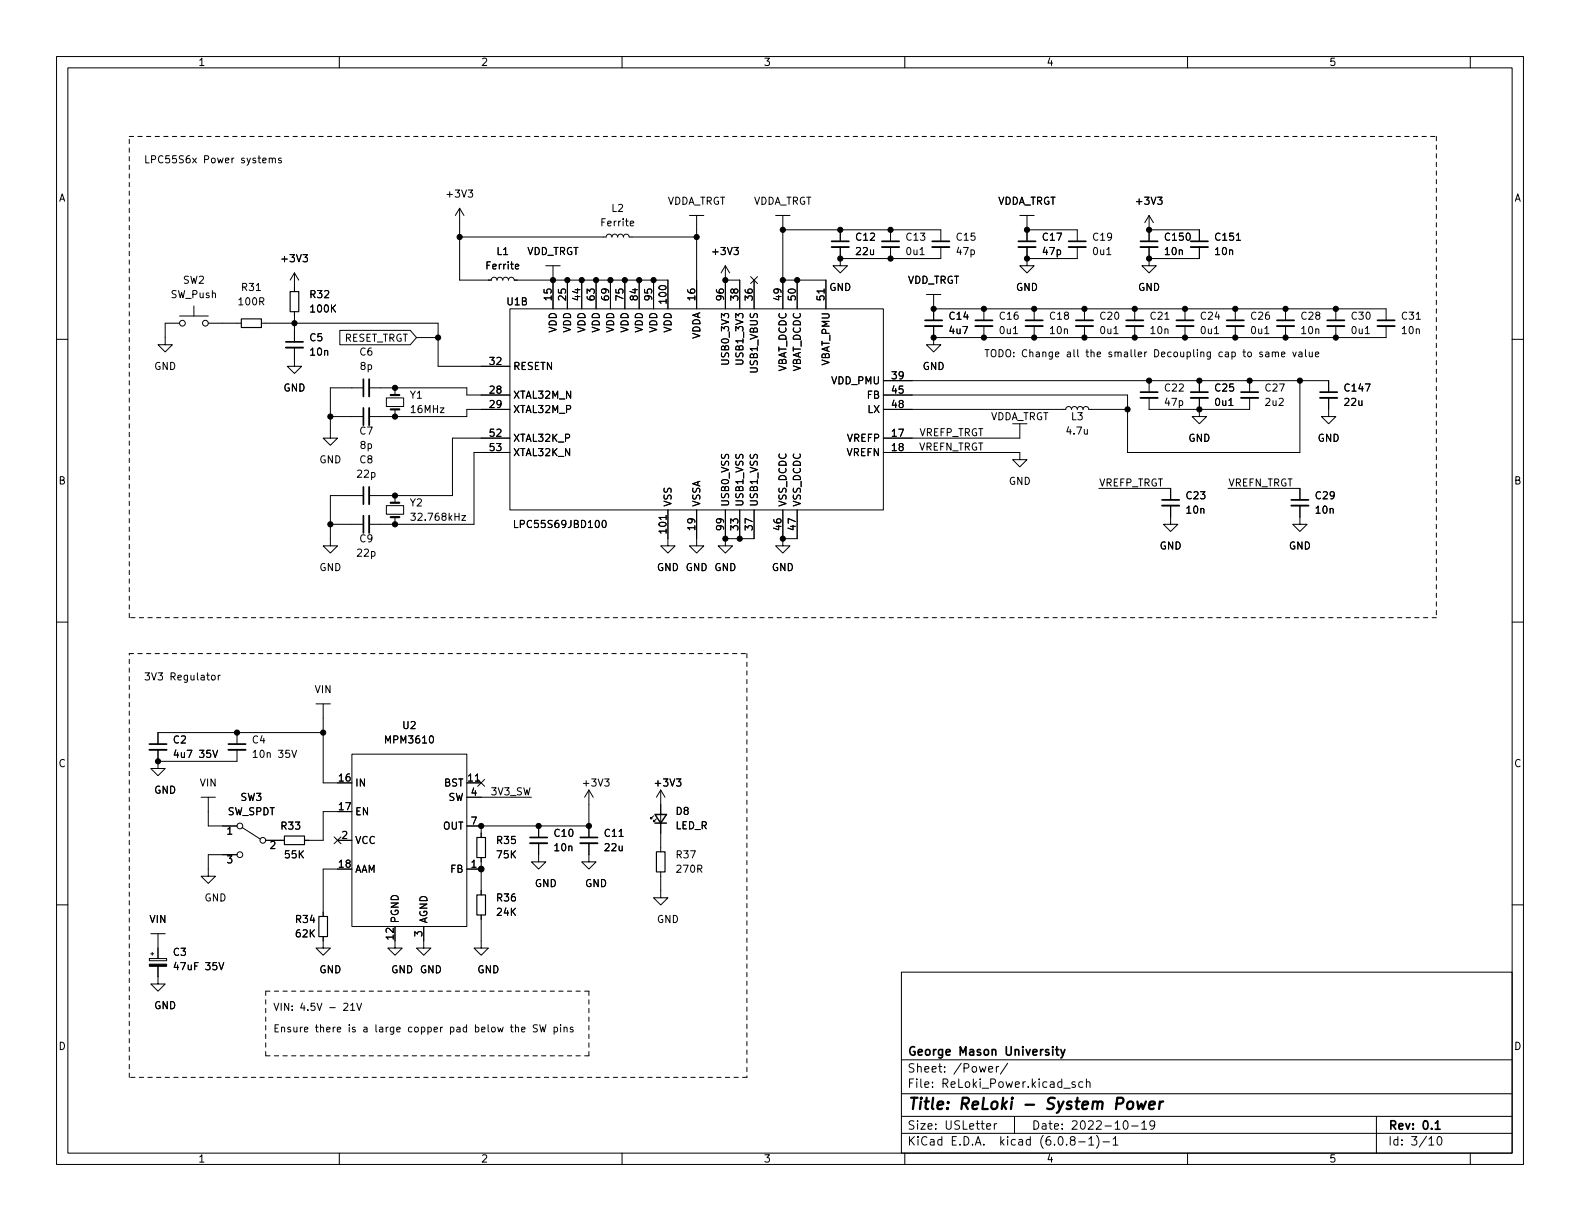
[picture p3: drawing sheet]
<svg xmlns="http://www.w3.org/2000/svg" width="279mm" height="216mm" viewBox="0 0 279 216" stroke-linecap="round" stroke-linejoin="round" font-family="sans-serif">
<g fill="none" stroke="#000" stroke-width=".18">
<path d="M10 10h259.4v195.9h-259.4zM12 12h255.4v191.9h-255.4zM60 10v2M110 10v2M160 10v2M210 10v2M260 10v2M46.5 28.4l.6-.1-.1-.3h-.4l-.1 .1v.6h.5M47.6 28.1l.2-.1h.3l.1 .8M47.6 28v.8M48.2 28.1l.1-.1h.3l.1 .8M49.7 28h-.3l-.2 .1 .1 .2 .4 .1v.3h-.5"/>
<path d="M81.3 36.8v12.7h5.6l.1-.3 .4-.2 .3 .2 .2 .3 .1-.3 .3-.2 .4 .1 .2 .4 .2-.4 .4-.1 .3 .2 .1 .3 .2-.3 .3-.2 .4 .2 .1 .3h27.2v5.1M81.3 36.8l-.8 1.3M81.3 36.8l.7 1.3M121.9 38.1h2.6M123.2 38.1v16.5M137.2 38.1h2.5M138.4 38.1v16.5M180.3 38.1h2.6M181.6 38.1v4.6M203.2 38.1l-.8 1.3M203.2 38.1v4.6M203.2 38.1l.8 1.3"/>
<path d="M10 60h2M31.7 57.2h-2.5v3.8h1.3l-1.3 1.2-1.3-1.2h1.3M31.7 55.9h5.1M34.3 54.1v1.8M36.8 57.2h5.9M46.2 57.2h31.3v7.6h12.7M52.1 48.3l-.8 1.2M52.1 48.3v3.3M52.1 55.1v5.4M52.1 48.3l.7 1.2M60.1 58.4h12.4l1.2 1.3-1.2 1.3h-12.4zM73.7 59.7h3.8"/>
<path d="M81.3 41.9h25.9l.1-.3 .4-.2 .4 .2 .1 .3 .1-.3 .3-.2 .4 .1 .2 .4 .2-.4 .5-.1 .2 .2 .1 .3 .2-.3 .3-.2 .4 .2 .2 .3h11.9M90.2 54.6h66v35.6h-66zM96.5 47h2.6M97.8 47v7.6M100.3 49.5v5.1M102.9 49.5v5.1M105.4 49.5v5.1M107.9 49.5v5.1M110.5 49.5v5.1M113 49.5v5.1M115.6 49.5v5.1M128.3 49.5h2.5v5.1"/>
<path d="M128.3 47l-.8 1.3M128.3 47v7.6M128.3 47l.7 1.3M132.7 48.9l1.3 1.2M133.3 49.5v5.1M134 48.9l-1.3 1.2M138.4 40.6h28v2.1M138.4 49.5h7.6v5.1M141 49.5v5.1M148.6 45.7v1.3h1.3l-1.3 1.3-1.3-1.3h1.3M148.6 40.6v2.1M148.6 43.7v2"/>
<path d="M157.5 40.6v2.1M157.5 43.7v2M163.8 52.1h2.6M165.1 59.7v1.3h1.3l-1.3 1.2-1.3-1.2h1.3M165.1 52.1v4.5M165.1 57.7v2M165.1 54.6h80v2M166.4 43.7v2h-17.8M174 54.6v2M174 57.7v2M181.6 45.7v1.3h1.3l-1.3 1.3-1.3-1.3h1.3M181.6 40.6h8.9v2.1"/>
<path d="M181.6 43.7v2M182.9 54.6v2M182.9 57.7v2M190.5 43.7v2h-8.9M191.8 54.6v2M191.8 57.7v2M200.7 54.6v2M200.7 57.7v2M203.2 45.7v1.3h1.3l-1.3 1.3-1.3-1.3h1.3M203.2 43.7v2M203.2 40.6h8.9v2.1M209.5 54.6v2"/>
<path d="M209.5 57.7v2M212.1 43.7v2h-8.9M218.4 54.6v2M218.4 57.7v2M227.3 54.6v2M227.3 57.7v2M236.2 54.6v2M236.2 57.7v2M245.1 57.7v2h-80M267.4 60h2M52.1 61.5v3.3h1.2l-1.2 1.2-1.3-1.2h1.3M58.4 73.7h5.9"/>
<path d="M64.3 68.6h-5.9v8.9h1.3l-1.3 1.2-1.3-1.2h1.3M65.3 68.6h17.2v1.3h7.7M68.3 70.4h3.1v1.5h-3.1zM69.8 68.6v1.3M69.8 72.4v1.3M90.2 72.4h-7.7v1.3h-17.2M90.2 77.5h-10.2v10.1h-14.7M156.2 72.4h32.3l.1-.4 .4-.1 .3 .1 .2 .4 .1-.3 .3-.2 .4 .1 .2 .4 .2-.4 .4-.1 .3 .2 .1 .3 .2-.4 .3-.1 .4 .1 .1 .4h6.9M156.2 67.3h78.7v2M180.3 74.9v2.6h-24.1M203.2 70.4v2h17.8v-2M203.2 67.3v2"/>
<path d="M212.1 70.4v3.3h1.3l-1.3 1.2-1.3-1.2h1.3M212.1 67.3v2M221 67.3v2M223.2 62.3l-.3-.1-.2 .2 .1 .2 .4 .1v.3h-.5M223.8 62.3h.5l.1 .8M224.4 62.5l-.4 .1-.2 .2 .2 .3 .4-.1M225 62.4l.2-.2 .3 .1v.8M225 62.2v.9M225.5 62.4l.2-.2 .3 .1 .1 .8M226.6 62.7l.6-.2v-.2l-.4-.1-.2 .2 .1 .6h.5M228.6 62.2l.3 .9 .3-.9M229.7 62.3h.5v.8"/>
<path d="M229.9 67.3v12.7h-30.5v-10.1h-43.2M230.2 62.5l-.4 .1-.2 .2 .2 .3 .4-.1M230.9 61.8v1.1l.1 .2M231.5 62.2l.1 .8 .3 .1 .2-.1M232.1 62.2v.9M232.6 62.7l.6-.2v-.2l-.4-.1-.2 .2 .1 .6h.5M234.9 70.4v3.3h1.3l-1.3 1.2-1.2-1.2h1.2M58.4 92.7h5.9M64.3 87.6h-5.9v8.9h1.3l-1.3 1.3-1.3-1.3h1.3M68.3 89.4h3.1v1.5h-3.1zM69.8 87.6v1.3M69.8 91.4v1.3"/>
<path d="M72.7 90.7h.7l-.4 .5 .4 .1v.6l-.2 .1-.5-.1M81.7 91.2h.6l-.6 .8h.6M90.2 80h-6.4v12.7h-18.5M91 92v1.3h.6M106.6 92.1l.2-.1a.68 .68 0 0 1 .4 .6 .68 .68 0 0 1-.4 .7l-.2-.1-.1-.4zM118.1 90.2v6.3h1.3l-1.3 1.3-1.3-1.3h1.3M123.2 90.2v6.3h1.3l-1.3 1.3-1.3-1.3h1.3M128.3 95.3v1.2h1.2l-1.2 1.3-1.3-1.3h1.3M128.3 90.2v5.1M130.8 90.2v5.1M133.3 90.2v5.1h-5M138.4 95.3v1.2h1.3l-1.3 1.3-1.2-1.3h1.2"/>
<path d="M138.4 90.2v5.1M141 90.2v5.1h-2.6M156.2 80h24.1v1.3h1.3l-1.3 1.3-1.2-1.3h1.2M194.3 86.4h12.7v2M207 89.4v3.3h1.3l-1.3 1.3-1.3-1.3h1.3M217.2 86.4h12.7v2M229.9 89.4v3.3h1.2l-1.2 1.3-1.3-1.3h1.3M10 110h2M37.5 119.5l.3-.1 .3 .2v.4l-.3 .2h-.3l-.1-.2zM38.6 119.4v.8M39 119.4l-.4 .2M267.4 110h2"/>
<path d="M27.9 134.6v1.3h1.3l-1.3 1.3-1.2-1.3h1.2M27.9 132.6v2M37.6 132.7l.5 1.2 .4-1.2M41.9 129.5v2.1M41.9 132.6v2h-14M51.6 132.7l.4 1.2 .5-1.2M55.9 124.5h2.5M57.1 129.5h-29.2v2.1M57.1 124.5v13.9h2.6M62.2 133.4h20.3v30.4h-20.3zM82.5 138.4h2.6M84.5 137.8l1.2 1.2"/>
<path d="M85.7 137.8l-1.2 1.2M104.1 139.7v8.4M104.1 139.7l-.7 1.3M104.1 139.7l.8 1.3M116.8 139.7v10.9M116.8 139.7l-.7 1.3M116.8 139.7l.8 1.3M10 160h2M35.6 141h2.5M36.8 141v5.1h5.1M41.9 151.1h-5.1v3.8h1.3l-1.3 1.3-1.2-1.3h1.2M42.8 146.3l3.2 2"/>
<path d="M47 148.6h3.3M59.1 148l1.2 1.2M59.7 153.7h-2.6v8.4M59.7 143.5h-2.6v5.1h-3.3M59.7 148.6h2.5M60.3 148l-1.2 1.2M82.5 153.7h2.6M82.5 141h11.5M82.5 146.1h21.6M85.1 146.1v2M85.1 151.6v6.6M95.2 149.1v3.3h1.3l-1.3 1.3-1.2-1.3h1.2"/>
<path d="M95.2 146.1v2M104.1 149.1v3.3h1.3l-1.3 1.3-1.2-1.3h1.2M115.6 144.3l-.5 .5v-.3v.3h.2M116.1 144.8l-.5 .5v-.3v.3h.2M116.8 154.2v4.6h1.3l-1.3 1.2-1.2-1.2h1.2M267.4 160h2M26.4 169.5h3.1v.4h-3.1zM26.7 168.7h.5M26.7 165.1h2.5M26.9 168.4v.5M27.9 170.9v3.1h1.3l-1.3 1.3-1.2-1.3h1.2M27.9 165.1v4.4"/>
<path d="M38.7 170.2l.4 1.3 .5-1.3M57.1 165.6v2h1.3l-1.3 1.3-1.2-1.3h1.2M60.8 177.5l.5-.1 .2 .4-.8 .9h.8M62 177.8l.4-.4v1.3M62 178.7h.7M63.1 177.4l.4 1.3 .4-1.3M69.8 166.4v1.2h1.3l-1.3 1.3-1.2-1.3h1.2M74.9 163.8v3.8h1.3l-1.3 1.3-1.2-1.3h1.2M85.1 161.8v5.8h1.3l-1.3 1.3-1.3-1.3h1.3M159.4 171.9h108v32h-108zM91.2 181.7l.1-.1 .3 .1 .1 .8M91.2 181.2v1.3"/>
<path d="M92.2 182l.6-.1v-.2l-.4-.1-.2 .2 .1 .6h.5M95 181.3l-.5-.1-.2 .2 .1 .3 .6 .3v.3l-.2 .2-.5-.1M95.4 181.2l.3 1.3 .3-.9 .2 .9 .3-1.3M98 181.7l.4-.1 .2 .3-.1 .5h-.5M98 181.6v1.3M99.1 181.2v.1M99.1 181.6v.9M99.7 181.7l.2-.1 .3 .1 .1 .8M99.7 181.6v.9M101.3 181.7l-.3-.1-.2 .2 .1 .2 .4 .1v.3h-.5M159.4 197.4h108M159.4 193.4h108"/>
<path d="M159.4 187.4h108M174.5 199.2l.7-.2-.1-.3h-.4l-.2 .2v.7h.6M174.8 189.1l.7-.2v-.2l-.5-.1-.2 .2 .1 .7h.6M175.8 198.7v1M176.2 188.6v1M176.3 198.7h-.3l-.2 .3M176.6 188.6l-.3 .1-.1 .2M178.2 188l-1.3 1.9M179.4 197.4v3M188.1 192.4h1.2M190.1 191.4l-.3-.1-.3 .2 .1 .2 .5 .2v.3h-.6M191.5 191.4l-.5-.1-.2 .3v.4l.1 .2h.6"/>
<path d="M192.1 191.4l.2-.1 .4 .1 .1 .9M192.1 190.8v1.5M198.8 198.2h.2a.81 .81 0 0 1 .6 .6 .81 .81 0 0 1-.3 .8l-.2 .1a.81 .81 0 0 1-.6-.6 .81 .81 0 0 1 .3-.9zM200.1 199.1h1.2M201.9 198.6l.4-.4v1.5M201.9 199.7h.9M204.2 198.8l-.3 .3-.4-.1-.2-.2 .2-.6h.4l.2 .1a.99 .99 0 0 1-.3 1.4h-.3M243.4 197.4v6.5M60 203.9v2M110 203.9v2M159.4 200.4h108M160 203.9v2"/>
<path d="M189.5 201.6l-.2-.3v-.2l.2-.1h.5l.1 .3-.1 .2-.6 .2-.1 .2v.4l.2 .2 .5-.1 .1-.2-.1-.4-.2-.2M190.8 201.9h1.1M192.5 201.4l.5-.4v1.5M192.5 202.5h.9M193.9 200.8a1.72 1.72 0 0 1 0 2.2M195 201.9h1.2M196.8 201.4l.5-.4v1.5M196.8 202.5h.9M210 203.9v2M252.7 201.4l.4-.4v1.5M252.7 202.5h.8M254.3 201h.2a.81 .81 0 0 1 .6 .6 .81 .81 0 0 1-.3 .8l-.2 .1a.81 .81 0 0 1-.6-.6 .81 .81 0 0 1 .3-.9z"/>
<path d="M260 203.9v2"/>
<circle cx="32.3" cy="57.2" r=".51"/>
<circle cx="36.3" cy="57.2" r=".51"/>
<circle cx="42.4" cy="151.1" r=".51"/>
<circle cx="42.4" cy="146.1" r=".51"/>
<circle cx="46.5" cy="148.6" r=".51"/>
</g>
<g fill="none" stroke="#000" stroke-width=".3">
<path d="M147.1 42.7h3M156 42.7h3M163.6 56.6h3M164.8 42.7h3.1M172.5 56.6h3M180.1 42.7h3M181.4 56.6h3M189 42.7h3M190.2 56.6h3.1M199.1 56.6h3.1M201.7 42.7h3M208 56.6h3.1"/>
<path d="M210.6 42.7h3M216.9 56.6h3.1M225.8 56.6h3.1M234.7 56.6h3M243.6 56.6h3M50.5 60.5h3.1M64.3 67.1v3M64.3 72.1v3.1M201.7 69.3h3M210.6 69.3h3M219.5 69.3h3M233.4 69.3h3.1"/>
<path d="M64.3 86.1v3.1M64.3 91.2v3M205.5 88.4h3M228.3 88.4h3.1M26.4 131.6h3.1M40.4 131.6h3M93.7 148.1h3.1M102.6 148.1h3.1M186.7 185.6h.5M186.9 185.1v1.3l.3 .2M187.6 185.6l.4 1M188.3 185.6l-.5 1.3-.2 .2"/>
<path d="M253.8 198.6l.4-.4v1.5M253.8 199.7h.9"/>
</g>
<path d="M199.5 195a.52 .52 0 0 1 .5-.2 .52 .52 0 0 1 .4 .4l-.1 .5a.55 .55 0 0 1-.5 .4 .55 .55 0 0 1-.5-.4zM201.1 194.8l.2 1.3 .5-.9 .3 .9 .5-1.3M203.2 195.4l1-.2v-.3l-.6-.1-.3 .3v.9l.1 .1 .6-.1M205.1 194.8l-.1 1.3M205.7 194.8l-.4 .1-.2 .3" fill="none" stroke="#000" stroke-width=".4"/>
<g fill="none" stroke="#000" stroke-width=".33">
<path d="M147.1 43.7h3M156 43.7h3M163.6 57.7h3M164.8 43.7h3.1M172.5 57.7h3M180.1 43.7h3M181.4 57.7h3M189 43.7h3M190.2 57.7h3.1M199.1 57.7h3.1M201.7 43.7h3M208 57.7h3.1"/>
<path d="M210.6 43.7h3M216.9 57.7h3.1M225.8 57.7h3.1M234.7 57.7h3M243.6 57.7h3M50.5 61.5h3.1M65.3 67.1v3M65.3 72.1v3.1M201.7 70.4h3M210.6 70.4h3M219.5 70.4h3M233.4 70.4h3.1"/>
<path d="M65.3 86.1v3.1M65.3 91.2v3M205.5 89.4h3M228.3 89.4h3.1M26.4 132.6h3.1M40.4 132.6h3M93.7 149.1h3.1M102.6 149.1h3.1"/>
</g>
<path d="M42.7 56.4h3.5v1.5h-3.5zM51.3 51.6h1.5v3.5h-1.5zM50.3 147.8h3.5v1.6h-3.5zM84.3 158.2h1.6v3.6h-1.6zM84.3 148.1h1.6v3.5h-1.6zM116.1 150.6h1.5v3.6h-1.5zM56.4 162.1h1.5v3.5h-1.5z" fill="none" stroke="#000" stroke-width=".2"/>
<path d="M115.8 144h2.1l-1.1 1.5zM115.8 145.5h2.1" fill="none" stroke="#000" stroke-width=".25"/>
<g fill="#000" stroke="#000" stroke-width=".18">
<path d="M26.4 170.5h3.1v.4h-3.1z"/>
<circle cx="52.1" cy="57.2" r=".46"/>
<circle cx="77.5" cy="59.7" r=".46"/>
<circle cx="81.3" cy="41.9" r=".46"/>
<circle cx="97.8" cy="49.5" r=".46"/>
<circle cx="100.3" cy="49.5" r=".46"/>
<circle cx="102.9" cy="49.5" r=".46"/>
<circle cx="105.4" cy="49.5" r=".46"/>
<circle cx="107.9" cy="49.5" r=".46"/>
<circle cx="110.5" cy="49.5" r=".46"/>
<circle cx="113" cy="49.5" r=".46"/>
<circle cx="115.6" cy="49.5" r=".46"/>
<circle cx="123.2" cy="41.9" r=".46"/>
<circle cx="128.3" cy="49.5" r=".46"/>
<circle cx="138.4" cy="40.6" r=".46"/>
<circle cx="138.4" cy="49.5" r=".46"/>
<circle cx="141" cy="49.5" r=".46"/>
<circle cx="148.6" cy="45.7" r=".46"/>
<circle cx="148.6" cy="40.6" r=".46"/>
<circle cx="157.5" cy="45.7" r=".46"/>
<circle cx="157.5" cy="40.6" r=".46"/>
<circle cx="165.1" cy="54.6" r=".46"/>
<circle cx="165.1" cy="59.7" r=".46"/>
<circle cx="174" cy="54.6" r=".46"/>
<circle cx="174" cy="59.7" r=".46"/>
<circle cx="181.6" cy="40.6" r=".46"/>
<circle cx="181.6" cy="45.7" r=".46"/>
<circle cx="182.9" cy="54.6" r=".46"/>
<circle cx="182.9" cy="59.7" r=".46"/>
<circle cx="191.8" cy="59.7" r=".46"/>
<circle cx="191.8" cy="54.6" r=".46"/>
<circle cx="200.7" cy="59.7" r=".46"/>
<circle cx="200.7" cy="54.6" r=".46"/>
<circle cx="203.2" cy="45.7" r=".46"/>
<circle cx="203.2" cy="40.6" r=".46"/>
<circle cx="209.5" cy="59.7" r=".46"/>
<circle cx="209.5" cy="54.6" r=".46"/>
<circle cx="218.4" cy="59.7" r=".46"/>
<circle cx="218.4" cy="54.6" r=".46"/>
<circle cx="227.3" cy="59.7" r=".46"/>
<circle cx="227.3" cy="54.6" r=".46"/>
<circle cx="236.2" cy="54.6" r=".46"/>
<circle cx="236.2" cy="59.7" r=".46"/>
<circle cx="58.4" cy="73.7" r=".46"/>
<circle cx="69.8" cy="73.7" r=".46"/>
<circle cx="69.8" cy="68.6" r=".46"/>
<circle cx="199.4" cy="72.4" r=".46"/>
<circle cx="203.2" cy="67.3" r=".46"/>
<circle cx="212.1" cy="67.3" r=".46"/>
<circle cx="212.1" cy="72.4" r=".46"/>
<circle cx="221" cy="67.3" r=".46"/>
<circle cx="229.9" cy="67.3" r=".46"/>
<circle cx="58.4" cy="92.7" r=".46"/>
<circle cx="69.8" cy="87.6" r=".46"/>
<circle cx="69.8" cy="92.7" r=".46"/>
<circle cx="128.3" cy="95.3" r=".46"/>
<circle cx="130.8" cy="95.3" r=".46"/>
<circle cx="138.4" cy="95.3" r=".46"/>
<circle cx="27.9" cy="134.6" r=".46"/>
<circle cx="41.9" cy="129.5" r=".46"/>
<circle cx="57.1" cy="129.5" r=".46"/>
<circle cx="85.1" cy="146.1" r=".46"/>
<circle cx="85.1" cy="153.7" r=".51"/>
<circle cx="95.2" cy="146.1" r=".46"/>
<circle cx="104.1" cy="146.1" r=".46"/>
</g>
<path d="M69.1 72.4h1.5M69.1 69.9h1.5M69.1 91.4h1.5M69.1 88.9h1.5" fill="none" stroke="#000" stroke-width=".38"/>
<path d="M22.9 24.1h231.1M254 24.1v85.1M22.9 109.2v-85.1M22.9 115.6h109.2M132.1 115.6v74.9M254 109.2h-231.1M47 175.3h57.1M104.1 175.3v11.4M22.9 190.5v-74.9M47 186.7v-11.4M104.1 186.7h-57.1M132.1 190.5h-109.2" fill="none" stroke="#000" stroke-width=".18" stroke-dasharray=".8 .8"/>
<text font-size="2.8" x="160.4" y="196.2">Title: ReLoki - System Power</text>
<g font-size="2.1">
<text x="160.4" y="189.7">Sheet: /Power/</text>
<text x="160.4" y="186.7">George Mason University</text>
<text x="160.4" y="192.4">File: ReLoki_Power.kicad_sch</text>
<text x="160.4" y="202.5">KiCad E.D.A. kicad (6.0.8-1)-1</text>
<text x="160.4" y="199.7">Size: USLetter</text>
<text x="182.4" y="199.7">Date: 2022-10-19</text>
<text x="245.4" y="199.7">Rev: 0.1</text>
<text x="245.4" y="202.5">Id: 3/10</text>
</g>
<g font-size="1.8">
<text x="35" y="11.6">1</text>
<text x="85" y="11.6">2</text>
<text x="135" y="11.6">3</text>
<text x="185" y="11.6">4</text>
<text x="235" y="11.6">5</text>
<text x="25.4" y="28.9">LPC55S6x Power systems</text>
<text x="10.3" y="35.6">A</text>
<text x="79.2" y="34.9">+3V3</text>
<text x="267.7" y="35.6">A</text>
<text x="106.5" y="40">Ferrite</text>
<text x="108.2" y="37.5">L2</text>
<text x="117.8" y="36.2">VDDA_TRGT</text>
<text x="133" y="36.2">VDDA_TRGT</text>
<text x="176.2" y="36.2">VDDA_TRGT</text>
<text x="201.1" y="36.2">+3V3</text>
<text x="50" y="46.4">+3V3</text>
<text x="86.1" y="47.6">Ferrite</text>
<text x="87.9" y="45.1">L1</text>
<text x="93" y="45.1">VDD_TRGT</text>
<text x="126.2" y="45.1">+3V3</text>
<text x="151.4" y="42.6">C12</text>
<text x="151.5" y="45.1">22u</text>
<text x="160.3" y="42.6">C13</text>
<text x="160.4" y="45.1">0u1</text>
<text x="169.2" y="42.6">C15</text>
<text x="169.2" y="45.1">47p</text>
<text x="184.5" y="42.6">C17</text>
<text x="184.5" y="45.1">47p</text>
<text x="193.3" y="42.6">C19</text>
<text x="193.4" y="45.1">0u1</text>
<text x="206.1" y="45.1">10n</text>
<text x="206.2" y="42.6">C150</text>
<text x="215" y="45.1">10n</text>
<text x="215" y="42.6">C151</text>
<text x="30.2" y="52.7">SW_Push</text>
<text x="32.4" y="50.2">SW2</text>
<text x="42.3" y="54">100R</text>
<text x="42.8" y="51.4">R31</text>
<text x="54.9" y="52.7">R32</text>
<text x="89.7" y="54">U1B</text>
<text x="97.5" y="53.1" transform="rotate(-90 97.5 53.1)">15</text>
<text x="100.1" y="53.1" transform="rotate(-90 100.1 53.1)">25</text>
<text x="102.6" y="53.1" transform="rotate(-90 102.6 53.1)">44</text>
<text x="105.2" y="53.1" transform="rotate(-90 105.2 53.1)">63</text>
<text x="107.7" y="53.1" transform="rotate(-90 107.7 53.1)">69</text>
<text x="110.2" y="53.1" transform="rotate(-90 110.2 53.1)">75</text>
<text x="112.8" y="53.1" transform="rotate(-90 112.8 53.1)">84</text>
<text x="115.3" y="53.1" transform="rotate(-90 115.3 53.1)">95</text>
<text x="117.9" y="53.5" transform="rotate(-90 117.9 53.5)">100</text>
<text x="122.9" y="53.1" transform="rotate(-90 122.9 53.1)">16</text>
<text x="128" y="53.1" transform="rotate(-90 128 53.1)">96</text>
<text x="130.6" y="53.1" transform="rotate(-90 130.6 53.1)">38</text>
<text x="133.1" y="53.1" transform="rotate(-90 133.1 53.1)">36</text>
<text x="138.2" y="53.1" transform="rotate(-90 138.2 53.1)">49</text>
<text x="140.7" y="53.1" transform="rotate(-90 140.7 53.1)">50</text>
<text x="145.8" y="53.1" transform="rotate(-90 145.8 53.1)">51</text>
<text x="146.6" y="51.4">GND</text>
<text x="160.3" y="50.2">VDD_TRGT</text>
<text x="179.6" y="51.4">GND</text>
<text x="201.2" y="51.4">GND</text>
<text x="55" y="55.2">100K</text>
<text x="98.4" y="58.9" transform="rotate(-90 98.4 58.9)">VDD</text>
<text x="101" y="58.9" transform="rotate(-90 101 58.9)">VDD</text>
<text x="103.5" y="58.9" transform="rotate(-90 103.5 58.9)">VDD</text>
<text x="106" y="58.9" transform="rotate(-90 106 58.9)">VDD</text>
<text x="108.6" y="58.9" transform="rotate(-90 108.6 58.9)">VDD</text>
<text x="111.1" y="58.9" transform="rotate(-90 111.1 58.9)">VDD</text>
<text x="113.7" y="58.9" transform="rotate(-90 113.7 58.9)">VDD</text>
<text x="116.2" y="58.9" transform="rotate(-90 116.2 58.9)">VDD</text>
<text x="118.7" y="58.9" transform="rotate(-90 118.7 58.9)">VDD</text>
<text x="167.9" y="56.5">C14</text>
<text x="168" y="59.1">4u7</text>
<text x="176.8" y="56.5">C16</text>
<text x="176.9" y="59.1">0u1</text>
<text x="185.7" y="56.5">C18</text>
<text x="185.8" y="59.1">10n</text>
<text x="194.6" y="56.5">C20</text>
<text x="194.6" y="59.1">0u1</text>
<text x="203.5" y="56.5">C21</text>
<text x="203.5" y="59.1">10n</text>
<text x="212.4" y="56.5">C24</text>
<text x="212.4" y="59.1">0u1</text>
<text x="221.3" y="56.5">C26</text>
<text x="221.3" y="59.1">0u1</text>
<text x="230.2" y="56.5">C28</text>
<text x="230.2" y="59.1">10n</text>
<text x="239.1" y="56.5">C30</text>
<text x="239.1" y="59.1">0u1</text>
<text x="248" y="56.5">C31</text>
<text x="248" y="59.1">10n</text>
<text x="27.2" y="65.4">GND</text>
<text x="54.8" y="60.3">C5</text>
<text x="54.9" y="62.9">10n</text>
<text x="60.5" y="60.4">RESET_TRGT</text>
<text x="63.6" y="62.9">C6</text>
<text x="63.7" y="65.4">8p</text>
<text x="86.6" y="64.5">32</text>
<text x="90.7" y="65.4">RESETN</text>
<text x="123.8" y="60.1" transform="rotate(-90 123.8 60.1)">VDDA</text>
<text x="128.9" y="64" transform="rotate(-90 128.9 64)">USB0_3V3</text>
<text x="131.4" y="64" transform="rotate(-90 131.4 64)">USB1_3V3</text>
<text x="134" y="65.7" transform="rotate(-90 134 65.7)">USB1_VBUS</text>
<text x="146.7" y="64.8" transform="rotate(-90 146.7 64.8)">VBAT_PMU</text>
<text x="163.1" y="65.4">GND</text>
<text x="174" y="63.2">TODO: Change all the smaller Decoupling cap to same value</text>
<text x="50.1" y="69.2">GND</text>
<text x="72.5" y="70.5">Y1</text>
<text x="86.6" y="69.6">28</text>
<text x="90.7" y="70.5">XTAL32M_N</text>
<text x="139.1" y="66" transform="rotate(-90 139.1 66)">VBAT_DCDC</text>
<text x="141.6" y="66" transform="rotate(-90 141.6 66)">VBAT_DCDC</text>
<text x="147.1" y="67.9">VDD_PMU</text>
<text x="153.3" y="70.5">FB</text>
<text x="157.8" y="67.1">39</text>
<text x="157.8" y="69.6">45</text>
<text x="206" y="69.2">C22</text>
<text x="206.1" y="71.8">47p</text>
<text x="214.9" y="69.2">C25</text>
<text x="215" y="71.8">0u1</text>
<text x="223.8" y="69.2">C27</text>
<text x="223.9" y="71.8">2u2</text>
<text x="237.8" y="71.8">22u</text>
<text x="237.9" y="69.2">C147</text>
<text x="63.6" y="76.8">C7</text>
<text x="72.8" y="73">16MHz</text>
<text x="86.6" y="72.1">29</text>
<text x="86.6" y="77.2">52</text>
<text x="90.7" y="73">XTAL32M_P</text>
<text x="153.4" y="73">LX</text>
<text x="157.8" y="77.2">17</text>
<text x="157.8" y="72.1">48</text>
<text x="162.3" y="77.1">VREFP_TRGT</text>
<text x="174.9" y="74.3">VDDA_TRGT</text>
<text x="188.7" y="76.8">4.7u</text>
<text x="189.5" y="74.3">L3</text>
<text x="56.5" y="81.9">GND</text>
<text x="63.6" y="81.9">C8</text>
<text x="63.7" y="79.4">8p</text>
<text x="86.6" y="79.8">53</text>
<text x="90.7" y="78.1">XTAL32K_P</text>
<text x="90.7" y="80.6">XTAL32K_N</text>
<text x="149.7" y="80.6">VREFN</text>
<text x="149.8" y="78.1">VREFP</text>
<text x="157.8" y="79.8">18</text>
<text x="162.2" y="79.7">VREFN_TRGT</text>
<text x="210.1" y="78.1">GND</text>
<text x="233" y="78.1">GND</text>
<text x="10.3" y="85.7">B</text>
<text x="63.3" y="84.5">22p</text>
<text x="72.5" y="89.5">Y2</text>
<text x="118.7" y="89.7" transform="rotate(-90 118.7 89.7)">VSS</text>
<text x="123.8" y="89.7" transform="rotate(-90 123.8 89.7)">VSSA</text>
<text x="128.9" y="89.7" transform="rotate(-90 128.9 89.7)">USB0_VSS</text>
<text x="131.4" y="89.7" transform="rotate(-90 131.4 89.7)">USB1_VSS</text>
<text x="134" y="89.7" transform="rotate(-90 134 89.7)">USB1_VSS</text>
<text x="139.1" y="89.7" transform="rotate(-90 139.1 89.7)">VSS_DCDC</text>
<text x="141.6" y="89.7" transform="rotate(-90 141.6 89.7)">VSS_DCDC</text>
<text x="178.4" y="85.7">GND</text>
<text x="194.3" y="86">VREFP_TRGT</text>
<text x="209.9" y="88.3">C23</text>
<text x="217.2" y="86">VREFN_TRGT</text>
<text x="232.7" y="88.3">C29</text>
<text x="267.7" y="85.7">B</text>
<text x="63.6" y="95.9">C9</text>
<text x="73.2" y="92.1">32.768kHz</text>
<text x="91.5" y="93.3">LPC55S69JBD100</text>
<text x="117.9" y="94.2" transform="rotate(-90 117.9 94.2)">101</text>
<text x="122.9" y="93.7" transform="rotate(-90 122.9 93.7)">19</text>
<text x="128" y="93.7" transform="rotate(-90 128 93.7)">99</text>
<text x="130.6" y="93.7" transform="rotate(-90 130.6 93.7)">33</text>
<text x="133.1" y="93.7" transform="rotate(-90 133.1 93.7)">37</text>
<text x="138.2" y="93.7" transform="rotate(-90 138.2 93.7)">46</text>
<text x="140.7" y="93.7" transform="rotate(-90 140.7 93.7)">47</text>
<text x="209.9" y="90.8">10n</text>
<text x="232.7" y="90.8">10n</text>
<text x="56.5" y="101">GND</text>
<text x="63.2" y="98.4">22p</text>
<text x="116.1" y="101">GND GND GND</text>
<text x="136.5" y="101">GND</text>
<text x="205" y="97.2">GND</text>
<text x="227.9" y="97.2">GND</text>
<text x="25.4" y="120.3">3V3 Regulator</text>
<text x="55.7" y="122.6">VIN</text>
<text x="30.7" y="131.5">C2</text>
<text x="44.6" y="131.5">C4</text>
<text x="68.4" y="131.4">MPM3610</text>
<text x="71.3" y="128.9">U2</text>
<text x="10.3" y="135.6">C</text>
<text x="31.2" y="134">4u7 35V</text>
<text x="45.2" y="134">10n 35V</text>
<text x="267.7" y="135.6">C</text>
<text x="27.2" y="140.3">GND</text>
<text x="35.4" y="139.1">VIN</text>
<text x="42.5" y="141.6">SW3</text>
<text x="60" y="138.2">16</text>
<text x="60" y="143.3">17</text>
<text x="62.7" y="139.1">IN</text>
<text x="78.5" y="139.1">BST</text>
<text x="79.2" y="141.6">SW</text>
<text x="82.8" y="138.2">11</text>
<text x="83.3" y="140.7">4</text>
<text x="87" y="140.6">3V3_SW</text>
<text x="103.3" y="139.1">+3V3</text>
<text x="116" y="139.1">+3V3</text>
<text x="40.1" y="147.6">1</text>
<text x="40.2" y="144.1">SW_SPDT</text>
<text x="49.8" y="146.7">R33</text>
<text x="60.5" y="148.3">2</text>
<text x="62.7" y="144.1">EN</text>
<text x="62.7" y="149.2">VCC</text>
<text x="78.3" y="146.7">OUT</text>
<text x="83.3" y="145.8">7</text>
<text x="87.9" y="149.2">R35</text>
<text x="98.1" y="148">C10</text>
<text x="107" y="148">C11</text>
<text x="119.4" y="146.6">LED_R</text>
<text x="119.6" y="144.1">D8</text>
<text x="40.1" y="152.7">3</text>
<text x="47.8" y="150.1">2</text>
<text x="50.4" y="151.8">55K</text>
<text x="60" y="153.4">18</text>
<text x="62.7" y="154.3">AAM</text>
<text x="79.7" y="154.3">FB</text>
<text x="83.3" y="153.4">1</text>
<text x="87.9" y="151.8">75K</text>
<text x="98.1" y="150.5">10n</text>
<text x="107" y="150.5">22u</text>
<text x="119.7" y="151.8">R37</text>
<text x="119.8" y="154.3">270R</text>
<text x="36.1" y="159.4">GND</text>
<text x="87.9" y="159.4">R36</text>
<text x="87.9" y="161.9">24K</text>
<text x="94.6" y="156.8">GND</text>
<text x="103.4" y="156.8">GND</text>
<text x="26.5" y="163.2">VIN</text>
<text x="52.4" y="163.2">R34</text>
<text x="52.4" y="165.7">62K</text>
<text x="69.6" y="166.1" transform="rotate(-90 69.6 166.1)">12</text>
<text x="70.5" y="163.3" transform="rotate(-90 70.5 163.3)">PGND</text>
<text x="74.7" y="165.6" transform="rotate(-90 74.7 165.6)">3</text>
<text x="75.6" y="163.3" transform="rotate(-90 75.6 163.3)">AGND</text>
<text x="116.1" y="163.2">GND</text>
<text x="30.7" y="169">C3</text>
<text x="31.2" y="171.5">47uF 35V</text>
<text x="56.5" y="172.1">GND</text>
<text x="69.2" y="172.1">GND GND</text>
<text x="84.4" y="172.1">GND</text>
<text x="27.2" y="178.4">GND</text>
<text x="48.3" y="178.7">VIN: 4.5V - 21V</text>
<text x="10.3" y="185.7">D</text>
<text x="48.3" y="182.5">Ensure there is a large copper pad below the SW pins</text>
<text x="267.7" y="185.7">D</text>
<text x="35" y="205.6">1</text>
<text x="85" y="205.6">2</text>
<text x="135" y="205.6">3</text>
<text x="185" y="205.6">4</text>
<text x="235" y="205.6">5</text>
</g>
</svg>
